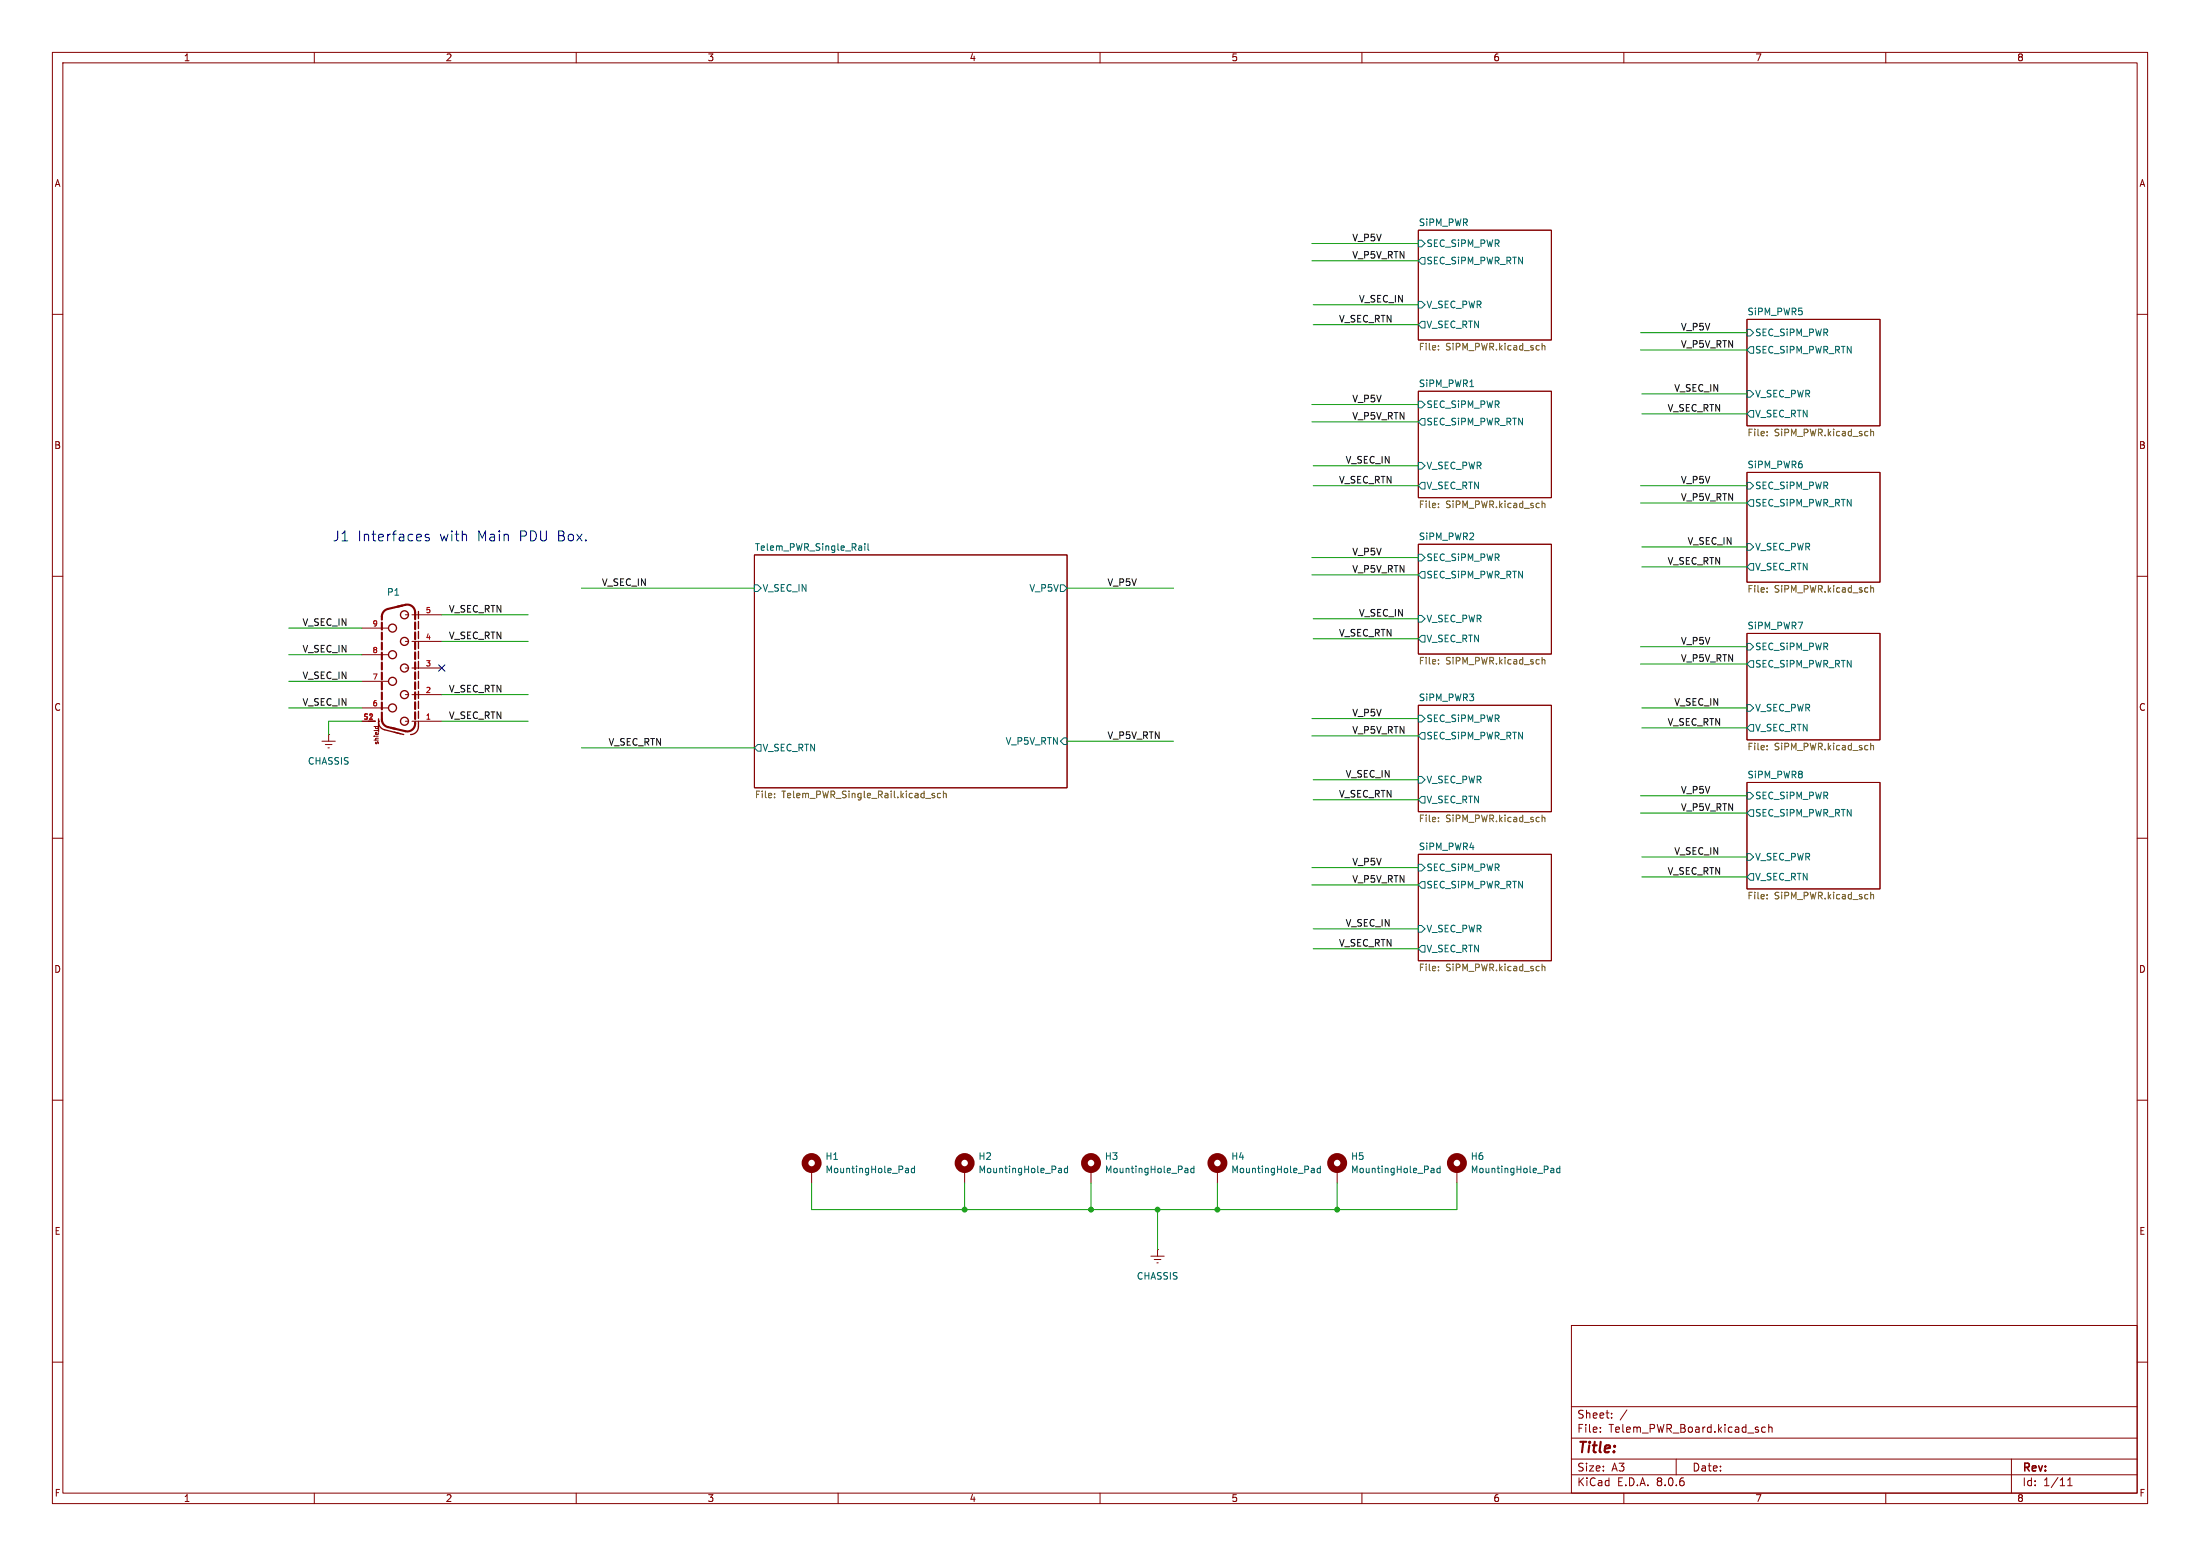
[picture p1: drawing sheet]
<svg xmlns="http://www.w3.org/2000/svg" width="420mm" height="297mm" viewBox="0 0 420 297" stroke-linecap="round" stroke-linejoin="round" font-family="sans-serif">
<g fill="none" stroke="#840000" stroke-width=".19">
<path d="M10 10h400v277h-400zM12 12h396v273h-396zM60 10v2M110 10v2M160 10v2M210 10v2M260 10v2M310 10v2M360 10v2M10 60h2M270.8 43.9h25.4v21h-25.4zM408 60h2"/>
<path d="M270.8 74.7h25.4v20.3h-25.4zM333.5 61h25.4v20.3h-25.4zM333.5 90.2h25.4v20.9h-25.4zM10 110h2M69.1 119.9h5.1M77.4 117.3h.6M78.6 117.3h5.7M144 105.9h59.7v44.5h-59.7zM270.8 103.9h25.4v20.9h-25.4zM408 110h2M69.1 137.7h2.5M69.1 135.1h5.1"/>
<path d="M69.1 130h5.1M69.1 125h5.1M71.4 138.7h.8M71.7 138.7v.3M72.2 138.7v.3M77.4 122.4h.6M77.4 127.5h.6M77.4 132.6h.6M77.4 137.7h.6M78.6 122.4h5.7M78.6 127.5h5.7M78.6 132.6h5.7"/>
<path d="M78.6 137.7h5.7M270.8 134.6h25.4v20.3h-25.4zM333.5 120.9h25.4v20.3h-25.4zM10 160h2M61.5 141.5h2.5M62.1 142.1h1.3M62.6 142.7h.3M62.7 140.2h.1M62.7 140.2v1.3M333.5 149.4h25.4v20.3h-25.4zM408 160h2M270.8 163.1h25.4v20.3h-25.4z"/>
<path d="M10 210h2M408 210h2M154.9 223.3v2.5M184.1 223.3v2.5M208.3 223.3v2.5M219.7 239.8h2.5M221 238.5h.1M221 238.5v1.3M232.4 223.3v2.5M255.3 223.3v2.5M278.1 223.3v2.5M10 260h2"/>
<path d="M220.3 240.4h1.3M220.9 241h.2M300 253h108v32h-108zM408 260h2M300 278.5h108M300 274.5h108M300 268.5h108M305.5 273.2v.2M305.5 272.5v.1M307.7 270.5v.2M307.7 269.8v.1M310.6 269.1l-1.3 1.9"/>
<path d="M320 278.5v3M337 272.5l-.4-.1-.3 .3 .1 .6h.6M337.7 272.5l.2-.1 .3 .1 .1 .9M337.7 271.9v1.5M384 278.5v6.5M60 285v2M110 285v2M160 285v2M210 285v2M260 285v2M300 281.5h108M310 285v2"/>
<path d="M360 285v2M394.7 283.6h.9M394.7 282.5l.5-.4v1.5"/>
</g>
<g fill="none" stroke="#006464" stroke-width=".19">
<path d="M270.8 45.8h.6l.6 .7-.6 .6h-.6zM270.8 57.5h.6l.6 .7-.6 .6h-.6zM271.4 49.1h.6v1.3h-.6l-.6-.6zM270.8 76.6h.6l.6 .6-.6 .7h-.6zM271.4 79.9h.6v1.3h-.6l-.6-.7zM271.4 61.3h.6v1.3h-.6l-.6-.6zM333.5 62.9h.6l.7 .6-.7 .6h-.6zM333.5 74.5h.6l.7 .7-.7 .6h-.6zM334.1 66.2h.7v1.2h-.7l-.6-.6zM334.1 78.4h.7v1.2h-.7l-.6-.6zM270.8 88.3h.6l.6 .6-.6 .6h-.6zM271.4 92.1h.6v1.2h-.6l-.6-.6z"/>
<path d="M333.5 92.1h.6l.7 .6-.7 .6h-.6zM334.1 95.4h.7v1.2h-.7l-.6-.6zM144 111.6h.7l.6 .7-.6 .6h-.7zM164.4 104.3l.1 .7M164.5 105h-.1M164.5 104.5l-.1 .1M165.1 103.8v.1M165.1 104.2v.8M165.7 103.8v1.1l.2 .1M202.4 111.6h.7l.6 .7-.6 .6h-.7zM270.8 105.8h.6l.6 .6-.6 .7h-.6zM270.8 117.5h.6l.6 .6-.6 .6h-.6z"/>
<path d="M271.4 109.1h.6v1.3h-.6l-.6-.7zM333.5 103.8h.6l.7 .6-.7 .6h-.6zM334.1 107.6h.7v1.2h-.7l-.6-.6zM270.8 136.5h.6l.6 .7-.6 .6h-.6zM271.4 139.8h.6v1.3h-.6l-.6-.6zM271.4 121.3h.6v1.3h-.6l-.6-.7zM333.5 122.8h.6l.7 .6-.7 .7h-.6zM333.5 134.5h.6l.7 .6-.7 .7h-.6zM334.1 126.1h.7v1.3h-.7l-.6-.7zM334.1 138.3h.7v1.3h-.7l-.6-.7zM144.7 142.1h.6v1.3h-.6l-.7-.7zM203.1 140.8h.6v1.3h-.6l-.7-.6z"/>
<path d="M270.8 148.2h.6l.6 .6-.6 .7h-.6zM271.4 152h.6v1.3h-.6l-.6-.6zM333.5 151.3h.6l.7 .6-.7 .6h-.6zM334.1 154.6h.7v1.2h-.7l-.6-.6zM270.8 165h.6l.6 .6-.6 .6h-.6zM270.8 176.7h.6l.6 .6-.6 .6h-.6zM271.4 168.3h.6v1.2h-.6l-.6-.6zM333.5 162.9h.6l.7 .7-.7 .6h-.6zM334.1 166.8h.7v1.2h-.7l-.6-.6zM271.4 180.5h.6v1.2h-.6l-.6-.6zM173 223l.4 .2v.6M173.4 223.8h-.4"/>
<path d="M173.4 223.3l-.4 .1M174.6 223.1l-.4-.1-.2 .2 .1 .6h.5M174.6 222.6v1.2M202.2 223l.4 .2v.6M202.6 223.8h-.4M202.6 223.3l-.4 .1M203.8 223.1l-.4-.1-.2 .2 .1 .6h.5M203.8 222.6v1.2M226.4 223l.4 .2v.6M226.8 223.8h-.4M226.8 223.3l-.4 .1M227.9 223.1l-.3-.1-.3 .2 .1 .6h.5"/>
<path d="M227.9 222.6v1.2M250.5 223l.4 .2v.6M250.9 223.8h-.4M250.9 223.3l-.4 .1M252.1 223.1l-.4-.1-.3 .2 .2 .6h.5M252.1 222.6v1.2M273.3 223l.5 .2v.6M273.8 223.8h-.5M273.8 223.3l-.5 .1M274.9 223.1l-.3-.1-.3 .2 .1 .6h.5M274.9 222.6v1.2M296.2 223l.4 .2v.6"/>
<path d="M296.6 223.8h-.4M296.6 223.3l-.4 .1M297.8 223.1l-.4-.1-.2 .2 .1 .6h.5M297.8 222.6v1.2"/>
</g>
<g fill="none" stroke="#725600" stroke-width=".19">
<path d="M274.6 66v.1M274.6 66.7v.1M294.4 65.5v1.3M294.4 66.1l.2-.1h.3v.8M274.6 96.1v.1M274.6 96.8v.1M294.4 95.6v1.3M294.4 96.2l.2-.1h.3v.8M337.4 82.4v.1M337.4 83.1v.1M357.1 81.9v1.3M357.1 82.5l.2-.2 .3 .1 .1 .8"/>
<path d="M337.4 112.2v.2M337.4 112.9v.1M357.1 111.8v1.2M357.1 112.3l.2-.1h.3l.1 .8M274.6 126v.1M274.6 126.6v.1M294.4 125.5v1.2M294.4 126l.2-.1 .3 .1v.7M147.9 152.2v.1M147.9 151.5v.1M178 151.8l.5 .2-.1 .2-.4 .1M178 151.5h.4"/>
<path d="M179.6 151.5l-.4-.1-.2 .3 .1 .5h.5M180.1 151.5l.2-.1 .3 .1v.8M180.1 151v1.3M274.6 156.1v.1M274.6 156.7v.1M294.4 155.6v1.2M294.4 156.1l.2-.1 .3 .1v.7M337.4 143v.1M337.4 142.3v.2M357.1 141.9v1.2M357.1 142.4l.2-.1h.3l.1 .8M337.4 170.8v.1"/>
<path d="M337.4 171.5v.1M357.1 170.3v1.3M357.1 170.9l.2-.2 .3 .1 .1 .8M274.6 185.2v.1M274.6 184.5v.1M294.4 184v1.3M294.4 184.6l.2-.2 .3 .1v.8"/>
</g>
<g fill="none" stroke="#840000" stroke-width="1.3">
<circle cx="154.9" cy="222" r="1.27"/>
<circle cx="184.1" cy="222" r="1.27"/>
<circle cx="208.3" cy="222" r="1.27"/>
<circle cx="232.4" cy="222" r="1.27"/>
<circle cx="255.3" cy="222" r="1.27"/>
<circle cx="278.1" cy="222" r="1.27"/>
</g>
<g fill="none" stroke="#840000" stroke-width=".41">
<path d="M72.9 118.8v1.4M79.2 118.2v-1.3a1.5 1.5 0 0 0-1.8-1.5l-3.3 .8a1.5 1.5 0 0 0-1.2 1.5v.6M79.2 118.8v1.3M72.9 136v1.3a1.5 1.5 0 0 0 1.2 1.5l3.3 .8a1.5 1.5 0 0 0 1.9-1.5M72.9 120.8v1.3M72.9 122.7v1.3M72.9 124.6v1.3M72.9 126.5v1.3M72.9 128.4v1.3M72.9 130.3v1.3M72.9 132.2v1.3M72.9 134.1v1.3"/>
<path d="M79.2 120.7v1.3M79.2 122.6v1.3M79.2 124.5v1.3M79.2 126.4v1.3M79.2 128.3v1.3M79.2 130.2v1.3M79.2 132.1v1.3M79.2 134v1.3M79.2 136v1.2M79.2 137.9v.2"/>
</g>
<g fill="none" stroke="#840000" stroke-width=".25">
<path d="M79.9 116.7v1.4M79.9 118.6v1.4M70.4 137.7h1.2M72.3 137.7h.1M72.3 139.6v-1.8a1.5 1.5 0 0 0 1.1 1.5l3.7 .9M72.3 137.2v.5M79.9 137.7v1a1.5 1.5 0 0 1-1.5 1.5M79.9 120.5v1.4M79.9 122.4v1.4M79.9 124.3v1.4M79.9 126.2v1.4M79.9 128.1v1.4"/>
<path d="M79.9 130v1.4M79.9 132v1.3M79.9 133.9v1.3M79.9 135.8v1.3"/>
<circle cx="74.9" cy="119.9" r=".76"/>
<circle cx="77.2" cy="117.3" r=".76"/>
<circle cx="74.9" cy="130" r=".76"/>
<circle cx="74.9" cy="135.1" r=".76"/>
<circle cx="74.9" cy="125" r=".76"/>
<circle cx="77.2" cy="137.7" r=".76"/>
<circle cx="77.2" cy="132.6" r=".76"/>
<circle cx="77.2" cy="127.5" r=".76"/>
<circle cx="77.2" cy="122.4" r=".76"/>
</g>
<path d="M81.9 102.1l-.5-.1-.2 .2 .1 .3 .6 .2v.4h-.7" fill="none" stroke="#0000c2" stroke-width=".19"/>
<g fill="none" stroke="#009600" stroke-width=".19">
<path d="M250.4 49.8h20.4M250.4 46.5h20.4M250.7 58.2h20.1M250.4 77.2h20.4M250.7 62h20.1M313.2 63.5h20.3M313.2 66.8h20.3M313.4 79h20.1M313.4 75.2h20.1M250.4 80.5h20.4M250.7 92.7h20.1M250.7 88.9h20.1"/>
<path d="M313.2 92.7h20.3M313.2 96h20.3M55.1 119.9h14M84.3 117.3h16.5M111 112.3h33M203.7 112.3h20.3M250.4 106.4h20.4M250.4 109.7h20.4M250.7 118.1h20.1M313.4 104.4h20.1M313.4 108.2h20.1M55.1 135.1h14"/>
<path d="M55.1 125h14M55.1 130h14M69.1 137.7h-6.4v2.5M84.3 137.7h16.5M84.3 132.6h16.5M84.3 122.4h16.5M250.4 137.2h20.4M250.7 121.9h20.1M313.2 126.7h20.3M313.2 123.4h20.3M313.4 135.1h20.1M313.4 138.9h20.1"/>
<path d="M111 142.7h33M203.7 141.5h20.3M250.4 140.5h20.4M250.7 152.7h20.1M250.7 148.8h20.1M313.2 151.9h20.3M313.2 155.2h20.3M250.4 168.9h20.4M250.4 165.6h20.4M250.7 177.3h20.1M313.4 167.4h20.1M313.4 163.6h20.1"/>
<path d="M250.7 181.1h20.1M154.9 225.8v5.1h123.2v-5.1M184.1 225.8v5.1M208.3 225.8v5.1M221 230.9v7.6M232.4 225.8v5.1M255.3 225.8v5.1"/>
</g>
<path d="M83.7 126.9l1.2 1.2M84.9 126.9l-1.2 1.2" fill="none" stroke="#000084" stroke-width=".19"/>
<g fill="#009600" stroke="#009600" stroke-width=".19">
<circle cx="221" cy="230.9" r=".46"/>
<circle cx="232.4" cy="230.9" r=".46"/>
<circle cx="255.3" cy="230.9" r=".46"/>
<circle cx="208.3" cy="230.9" r=".46"/>
<circle cx="184.1" cy="230.9" r=".46"/>
</g>
<text font-size="2.8" fill="#840000" x="301" y="277.9">Title:</text>
<g font-size="2.7" fill="#0000c2">
<text x="63.4" y="103.5">J1</text>
<text x="68.2" y="103.5">Interfaces</text>
<text x="83.9" y="103.5">with</text>
<text x="91.2" y="103.5">Main</text>
<text x="99.2" y="103.5">PDU Box.</text>
</g>
<g font-size="2.1" fill="#840000">
<text x="301" y="273.7">File:</text>
<text x="301" y="271">Sheet:</text>
<text x="307.1" y="273.7">Telem_PWR_Board.kicad_sch</text>
<text x="301" y="281.1">Size:</text>
<text x="307.6" y="281.1">A3</text>
<text x="323" y="281.1">Date:</text>
<text x="386" y="281.3">Rev:</text>
<text x="301" y="283.9">KiCad</text>
<text x="308.7" y="283.9">E.D.A.</text>
<text x="316.3" y="283.9">8.0.6</text>
<text x="386" y="283.9">Id:</text>
<text x="390.1" y="283.9">1/11</text>
</g>
<g font-size="1.8" fill="#840000">
<text x="35" y="11.9">1</text>
<text x="85" y="11.9">2</text>
<text x="135" y="11.9">3</text>
<text x="185" y="11.9">4</text>
<text x="235" y="11.9">5</text>
<text x="285" y="11.9">6</text>
<text x="335" y="11.9">7</text>
<text x="385" y="11.9">8</text>
<text x="10.3" y="35.9">A</text>
<text x="408.3" y="35.9">A</text>
<text x="10.3" y="85.9">B</text>
<text x="408.2" y="85.9">B</text>
<text x="10.3" y="135.9">C</text>
<text x="408.2" y="135.9">C</text>
<text x="10.3" y="185.9">D</text>
<text x="408.2" y="185.9">D</text>
<text x="10.3" y="235.9">E</text>
<text x="408.3" y="235.9">E</text>
<text x="10.3" y="285.9">F</text>
<text x="35" y="286.9">1</text>
<text x="85" y="286.9">2</text>
<text x="135" y="286.9">3</text>
<text x="185" y="286.9">4</text>
<text x="235" y="286.9">5</text>
<text x="285" y="286.9">6</text>
<text x="335" y="286.9">7</text>
<text x="385" y="286.9">8</text>
<text x="408.3" y="285.9">F</text>
</g>
<g font-size="1.8" fill="#0f0f0f">
<text x="258.1" y="46.1">V_P5V</text>
<text x="258.1" y="49.4">V_P5V_RTN</text>
<text x="259.3" y="57.8">V_SEC_IN</text>
<text x="255.5" y="61.6">V_SEC_RTN</text>
<text x="320.8" y="63.2">V_P5V</text>
<text x="320.8" y="66.5">V_P5V_RTN</text>
<text x="258.1" y="76.9">V_P5V</text>
<text x="319.5" y="74.8">V_SEC_IN</text>
<text x="258.1" y="80.2">V_P5V_RTN</text>
<text x="318.3" y="78.6">V_SEC_RTN</text>
<text x="256.8" y="88.6">V_SEC_IN</text>
<text x="255.5" y="92.4">V_SEC_RTN</text>
<text x="320.8" y="95.7">V_P5V_RTN</text>
<text x="320.8" y="92.4">V_P5V</text>
<text x="258.1" y="106.1">V_P5V</text>
<text x="318.3" y="107.9">V_SEC_RTN</text>
<text x="322.1" y="104">V_SEC_IN</text>
<text x="114.8" y="111.9">V_SEC_IN</text>
<text x="211.3" y="111.9">V_P5V</text>
<text x="258.1" y="109.4">V_P5V_RTN</text>
<text x="57.7" y="119.5">V_SEC_IN</text>
<text x="85.6" y="117">V_SEC_RTN</text>
<text x="259.3" y="117.8">V_SEC_IN</text>
<text x="57.7" y="124.6">V_SEC_IN</text>
<text x="85.6" y="122.1">V_SEC_RTN</text>
<text x="255.5" y="121.6">V_SEC_RTN</text>
<text x="320.8" y="123.1">V_P5V</text>
<text x="57.7" y="129.7">V_SEC_IN</text>
<text x="320.8" y="126.4">V_P5V_RTN</text>
<text x="57.7" y="134.8">V_SEC_IN</text>
<text x="85.6" y="137.3">V_SEC_RTN</text>
<text x="85.6" y="132.2">V_SEC_RTN</text>
<text x="258.1" y="136.8">V_P5V</text>
<text x="319.5" y="134.8">V_SEC_IN</text>
<text x="116.1" y="142.4">V_SEC_RTN</text>
<text x="211.3" y="141.1">V_P5V_RTN</text>
<text x="258.1" y="140.1">V_P5V_RTN</text>
<text x="318.3" y="138.6">V_SEC_RTN</text>
<text x="256.8" y="148.5">V_SEC_IN</text>
<text x="255.5" y="152.3">V_SEC_RTN</text>
<text x="320.8" y="151.5">V_P5V</text>
<text x="320.8" y="154.8">V_P5V_RTN</text>
<text x="258.1" y="165.3">V_P5V</text>
<text x="318.3" y="167">V_SEC_RTN</text>
<text x="319.5" y="163.2">V_SEC_IN</text>
<text x="258.1" y="168.6">V_P5V_RTN</text>
<text x="256.8" y="176.9">V_SEC_IN</text>
<text x="255.5" y="180.8">V_SEC_RTN</text>
</g>
<g font-size="1.8" fill="#006464">
<text x="270.8" y="43.2">SiPM_PWR</text>
<text x="272.2" y="47.3">SEC_SiPM_PWR</text>
<text x="272.2" y="50.6">SEC_SiPM_PWR_RTN</text>
<text x="272.2" y="59">V_SEC_PWR</text>
<text x="272.2" y="62.8">V_SEC_RTN</text>
<text x="333.5" y="60.2">SiPM_PWR5</text>
<text x="335" y="64.4">SEC_SiPM_PWR</text>
<text x="335" y="67.7">SEC_SiPM_PWR_RTN</text>
<text x="270.8" y="74">SiPM_PWR1</text>
<text x="335" y="76">V_SEC_PWR</text>
<text x="272.2" y="81.4">SEC_SiPM_PWR_RTN</text>
<text x="272.2" y="78.1">SEC_SiPM_PWR</text>
<text x="335" y="79.9">V_SEC_RTN</text>
<text x="272.2" y="89.8">V_SEC_PWR</text>
<text x="333.5" y="89.5">SiPM_PWR6</text>
<text x="272.2" y="93.6">V_SEC_RTN</text>
<text x="335" y="93.6">SEC_SiPM_PWR</text>
<text x="335" y="96.9">SEC_SiPM_PWR_RTN</text>
<text x="144" y="105.2">Telem_PWR_Single_Rail</text>
<text x="270.8" y="103.2">SiPM_PWR2</text>
<text x="272.2" y="107.3">SEC_SiPM_PWR</text>
<text x="335" y="105.3">V_SEC_PWR</text>
<text x="73.8" y="113.9">P1</text>
<text x="145.5" y="113.1">V_SEC_IN</text>
<text x="196.4" y="113.1">V_P5V</text>
<text x="272.2" y="110.6">SEC_SiPM_PWR_RTN</text>
<text x="335" y="109.1">V_SEC_RTN</text>
<text x="272.2" y="119">V_SEC_PWR</text>
<text x="272.2" y="122.8">V_SEC_RTN</text>
<text x="333.5" y="120.2">SiPM_PWR7</text>
<text x="335" y="124.3">SEC_SiPM_PWR</text>
<text x="335" y="127.6">SEC_SiPM_PWR_RTN</text>
<text x="270.8" y="133.9">SiPM_PWR3</text>
<text x="335" y="136">V_SEC_PWR</text>
<text x="145.5" y="143.6">V_SEC_RTN</text>
<text x="191.9" y="142.3">V_P5V_RTN</text>
<text x="272.2" y="141.3">SEC_SiPM_PWR_RTN</text>
<text x="272.2" y="138">SEC_SiPM_PWR</text>
<text x="335" y="139.8">V_SEC_RTN</text>
<text x="58.7" y="146.2">CHASSIS</text>
<text x="272.2" y="149.7">V_SEC_PWR</text>
<text x="333.5" y="148.6">SiPM_PWR8</text>
<text x="272.2" y="153.5">V_SEC_RTN</text>
<text x="335" y="152.8">SEC_SiPM_PWR</text>
<text x="335" y="156.1">SEC_SiPM_PWR_RTN</text>
<text x="270.8" y="162.4">SiPM_PWR4</text>
<text x="272.2" y="166.5">SEC_SiPM_PWR</text>
<text x="335" y="164.4">V_SEC_PWR</text>
<text x="272.2" y="169.8">SEC_SiPM_PWR_RTN</text>
<text x="335" y="168.2">V_SEC_RTN</text>
<text x="272.2" y="178.2">V_SEC_PWR</text>
<text x="272.2" y="182">V_SEC_RTN</text>
<text x="157.5" y="221.6">H1</text>
<text x="186.7" y="221.6">H2</text>
<text x="210.8" y="221.6">H3</text>
<text x="235" y="221.6">H4</text>
<text x="257.8" y="221.6">H5</text>
<text x="280.7" y="221.6">H6</text>
<text x="157.5" y="224.1">MountingHole_Pad</text>
<text x="186.7" y="224.1">MountingHole_Pad</text>
<text x="210.8" y="224.1">MountingHole_Pad</text>
<text x="235" y="224.1">MountingHole_Pad</text>
<text x="257.8" y="224.1">MountingHole_Pad</text>
<text x="280.7" y="224.1">MountingHole_Pad</text>
<text x="216.9" y="244.4">CHASSIS</text>
</g>
<g font-size="1.8" fill="#725600">
<text x="270.8" y="67.2">File:</text>
<text x="276" y="67.2">SiPM_PWR.kicad_sch</text>
<text x="333.5" y="83.6">File:</text>
<text x="338.7" y="83.6">SiPM_PWR.kicad_sch</text>
<text x="270.8" y="97.3">File:</text>
<text x="276" y="97.3">SiPM_PWR.kicad_sch</text>
<text x="333.5" y="113.4">File:</text>
<text x="338.7" y="113.4">SiPM_PWR.kicad_sch</text>
<text x="270.8" y="127.2">File:</text>
<text x="276" y="127.2">SiPM_PWR.kicad_sch</text>
<text x="333.5" y="143.5">File:</text>
<text x="338.7" y="143.5">SiPM_PWR.kicad_sch</text>
<text x="144" y="152.7">File:</text>
<text x="149.2" y="152.7">Telem_PWR_Single_Rail.kicad_sch</text>
<text x="270.8" y="157.3">File:</text>
<text x="276" y="157.3">SiPM_PWR.kicad_sch</text>
<text x="333.5" y="172">File:</text>
<text x="338.7" y="172">SiPM_PWR.kicad_sch</text>
<text x="270.8" y="185.7">File:</text>
<text x="276" y="185.7">SiPM_PWR.kicad_sch</text>
</g>
<g font-size="1.4" fill="#a90000">
<text x="71" y="119.6">9</text>
<text x="81.2" y="117.1">5</text>
<text x="71" y="124.7">8</text>
<text x="81.2" y="122.2">4</text>
<text x="71" y="129.8">7</text>
<text x="81.2" y="127.3">3</text>
<text x="69.3" y="137.4">S1</text>
<text x="70.2" y="137.4">2</text>
<text x="71" y="134.9">6</text>
<text x="81.2" y="137.4">1</text>
<text x="81.2" y="132.3">2</text>
</g>
<text font-size="1.1" fill="#840000" x="72.5" y="142.3" transform="rotate(-90 72.5 142.3)">shield</text>
</svg>
